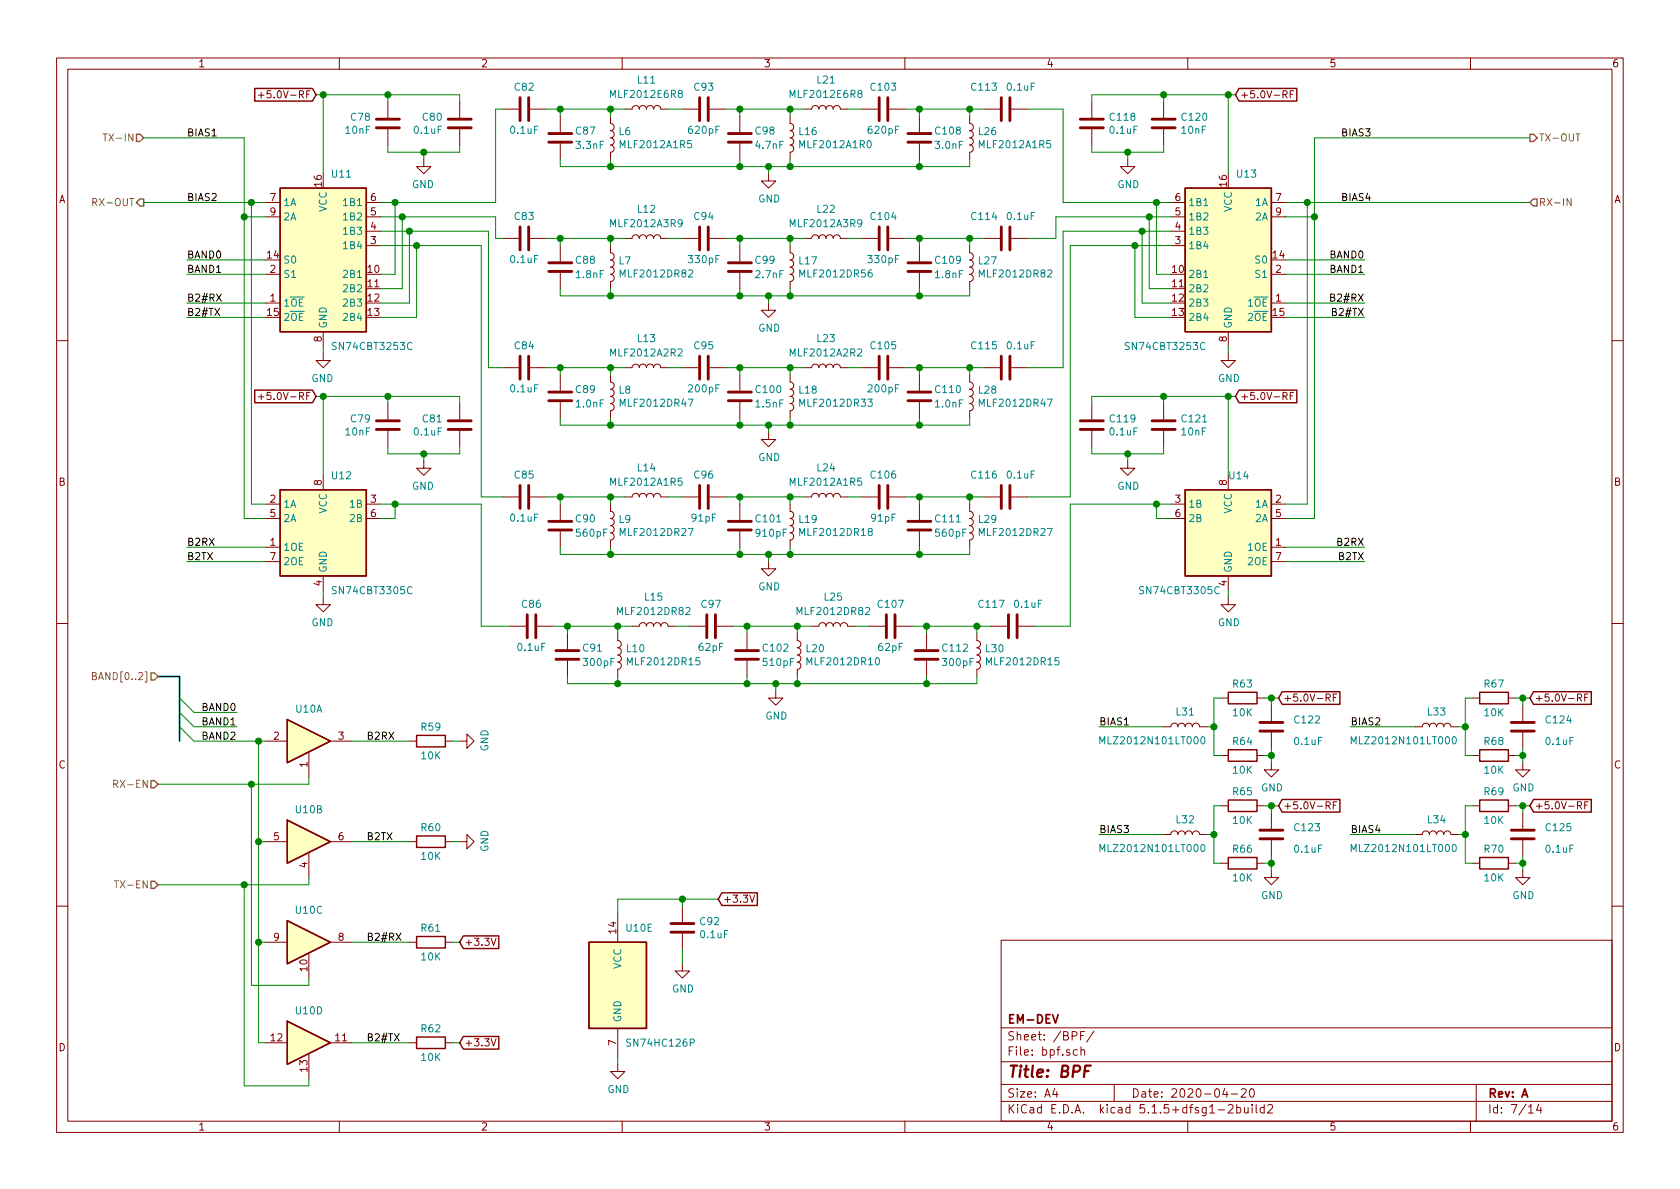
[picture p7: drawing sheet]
<svg xmlns="http://www.w3.org/2000/svg" width="297mm" height="210mm" viewBox="0 0 297 210" stroke-linecap="round" stroke-linejoin="round" font-family="sans-serif">
<g fill="none" stroke="#840000" stroke-width=".18">
<path d="M10 10.3h277v189.9h-277zM12 12.2h273v186.1h-273zM45.7 16.8h1M46.2 16.4v.9M60 10.3v1.9M68.6 18v2.8M81.3 18v2.8M88.9 19.3h2.8M93.7 19.3h2.8M110 10.3v1.9M110.5 19.3h1.3a.63 .63 0 0 1 .6-.6 .63 .63 0 0 1 .6 .6 .63 .63 0 0 1 .7-.6 .63 .63 0 0 1 .6 .6 .63 .63 0 0 1 .6-.6 .63 .63 0 0 1 .7 .6 .63 .63 0 0 1 .6-.6 .63 .63 0 0 1 .6 .6h1.3M120.6 19.3h2.8"/>
<path d="M125.5 19.3h2.8M142.2 19.3h1.3a.63 .63 0 0 1 .6-.6 .63 .63 0 0 1 .7 .6 .63 .63 0 0 1 .6-.6 .63 .63 0 0 1 .6 .6 .63 .63 0 0 1 .7-.6 .63 .63 0 0 1 .6 .6 .63 .63 0 0 1 .7-.6 .63 .63 0 0 1 .6 .6h1.3M152.4 19.3h2.8M157.2 19.3h2.8M160 10.3v1.9M174 19.3h2.8M178.8 19.3h2.8M193 18v2.8M205.7 18v2.8M210 10.3v1.9M226.8 16.7h.7l.1-.2-.1-.3-.2-.2h-.5v1.3M227.2 16.7l.4 .6"/>
<path d="M228.1 16.7h.4M228.7 16h-.6v1.3M260 10.3v1.9M47 38.3h2.5M47 35.8h2.5M64.8 38.3h2.5M64.8 35.8h2.5M68.6 22.9v2.7M74.9 28.2v1.3h-1.2l1.2 1.2 1.3-1.2h-1.3M81.3 22.9v2.7M99.1 20.6v2.8M99.1 25.4v2.8"/>
<path d="M107.9 20.6v1.2a.63 .63 0 0 1 .7 .7 .63 .63 0 0 1-.7 .6 .63 .63 0 0 1 .7 .6 .63 .63 0 0 1-.7 .7 .63 .63 0 0 1 .7 .6 .63 .63 0 0 1-.7 .6 .63 .63 0 0 1 .7 .7 .63 .63 0 0 1-.7 .6v1.3M130.8 20.6v2.8M130.8 25.4v2.8M135.9 30.7v1.3h1.3l-1.3 1.3-1.3-1.3h1.3M139.7 20.6v1.2a.63 .63 0 0 1 .6 .7 .63 .63 0 0 1-.6 .6 .63 .63 0 0 1 .6 .6 .63 .63 0 0 1-.6 .7 .63 .63 0 0 1 .6 .6 .63 .63 0 0 1-.6 .6 .63 .63 0 0 1 .6 .7 .63 .63 0 0 1-.6 .6v1.3M162.6 20.6v2.8M162.6 25.4v2.8M171.4 20.6v1.2a.63 .63 0 0 1 .7 .7 .63 .63 0 0 1-.7 .6 .63 .63 0 0 1 .7 .6 .63 .63 0 0 1-.7 .7 .63 .63 0 0 1 .7 .6 .63 .63 0 0 1-.7 .6 .63 .63 0 0 1 .7 .7 .63 .63 0 0 1-.7 .6v1.3M193 22.9v2.7M199.4 28.2v1.3h1.3l-1.3 1.2-1.3-1.2h1.3M205.7 22.9v2.7M207 38.3h2.5"/>
<path d="M207 35.8h2.5M224.8 38.3h2.5M224.8 35.8h2.5M47 53.6h2.5M47 48.5h2.5M57.1 58.7v2.5M64.8 58.7h.1M64.8 43.4h2.5M64.8 40.9h2.5M88.9 42.2h2.8M93.7 42.2h2.8M99.1 43.4v2.8"/>
<path d="M99.1 48.3v2.7M107.9 43.4v1.3a.63 .63 0 0 1 .7 .6 .63 .63 0 0 1-.7 .7 .63 .63 0 0 1 .7 .6 .63 .63 0 0 1-.7 .6 .63 .63 0 0 1 .7 .7 .63 .63 0 0 1-.7 .6 .63 .63 0 0 1 .7 .6 .63 .63 0 0 1-.7 .7v1.2M110.5 42.2h1.3a.63 .63 0 0 1 .6-.7 .63 .63 0 0 1 .6 .7 .63 .63 0 0 1 .7-.7 .63 .63 0 0 1 .6 .7 .63 .63 0 0 1 .6-.7 .63 .63 0 0 1 .7 .7 .63 .63 0 0 1 .6-.7 .63 .63 0 0 1 .6 .7h1.3M120.6 42.2h2.8M125.5 42.2h2.8M130.8 43.4v2.8M130.8 48.3v2.7M135.9 53.6v1.3h1.3l-1.3 1.2-1.3-1.2h1.3M139.7 43.4v1.3a.63 .63 0 0 1 .6 .6 .63 .63 0 0 1-.6 .7 .63 .63 0 0 1 .6 .6 .63 .63 0 0 1-.6 .6 .63 .63 0 0 1 .6 .7 .63 .63 0 0 1-.6 .6 .63 .63 0 0 1 .6 .6 .63 .63 0 0 1-.6 .7v1.2M142.2 42.2h1.3a.63 .63 0 0 1 .6-.7 .63 .63 0 0 1 .7 .7 .63 .63 0 0 1 .6-.7 .63 .63 0 0 1 .6 .7 .63 .63 0 0 1 .7-.7 .63 .63 0 0 1 .6 .7 .63 .63 0 0 1 .7-.7 .63 .63 0 0 1 .6 .7h1.3M152.4 42.2h2.8M157.2 42.2h2.8"/>
<path d="M162.6 43.4v2.8M162.6 48.3v2.7M171.4 43.4v1.3a.63 .63 0 0 1 .7 .6 .63 .63 0 0 1-.7 .7 .63 .63 0 0 1 .7 .6 .63 .63 0 0 1-.7 .6 .63 .63 0 0 1 .7 .7 .63 .63 0 0 1-.7 .6 .63 .63 0 0 1 .7 .6 .63 .63 0 0 1-.7 .7v1.2M174 42.2h2.8M178.8 42.2h2.8M207 43.4h2.5M207 40.9h2.5M209.5 58.7h.1M217.2 58.7v2.5M224.8 53.6h2.5M224.8 48.5h2.5M10 60.2h2"/>
<path d="M45.7 70.2h1M46.2 69.7v1M57.1 62.5v1.2h-1.2l1.2 1.3 1.3-1.3h-1.3M68.6 71.4v2.8M68.6 76.2v2.8M81.3 71.4v2.8M81.3 76.2v2.8M88.9 65h2.8M93.7 65h2.8M99.1 66.3v2.8M99.1 71.1v2.8M107.9 66.3v1.3a.63 .63 0 0 1 .7 .6 .63 .63 0 0 1-.7 .6 .63 .63 0 0 1 .7 .7 .63 .63 0 0 1-.7 .6 .63 .63 0 0 1 .7 .6 .63 .63 0 0 1-.7 .7 .63 .63 0 0 1 .7 .6 .63 .63 0 0 1-.7 .6v1.3"/>
<path d="M110.5 65h1.3a.63 .63 0 0 1 .6-.6 .63 .63 0 0 1 .6 .6 .63 .63 0 0 1 .7-.6 .63 .63 0 0 1 .6 .6 .63 .63 0 0 1 .6-.6 .63 .63 0 0 1 .7 .6 .63 .63 0 0 1 .6-.6 .63 .63 0 0 1 .6 .6h1.3M120.6 65h2.8M125.5 65h2.8M130.8 66.3v2.8M130.8 71.1v2.8M135.9 76.4v1.3h1.3l-1.3 1.3-1.3-1.3h1.3M139.7 66.3v1.3a.63 .63 0 0 1 .6 .6 .63 .63 0 0 1-.6 .6 .63 .63 0 0 1 .6 .7 .63 .63 0 0 1-.6 .6 .63 .63 0 0 1 .6 .6 .63 .63 0 0 1-.6 .7 .63 .63 0 0 1 .6 .6 .63 .63 0 0 1-.6 .6v1.3M142.2 65h1.3a.63 .63 0 0 1 .6-.6 .63 .63 0 0 1 .7 .6 .63 .63 0 0 1 .6-.6 .63 .63 0 0 1 .6 .6 .63 .63 0 0 1 .7-.6 .63 .63 0 0 1 .6 .6 .63 .63 0 0 1 .7-.6 .63 .63 0 0 1 .6 .6h1.3M152.4 65h2.8M157.2 65h2.8M162.6 66.3v2.8M162.6 71.1v2.8"/>
<path d="M171.4 66.3v1.3a.63 .63 0 0 1 .7 .6 .63 .63 0 0 1-.7 .6 .63 .63 0 0 1 .7 .7 .63 .63 0 0 1-.7 .6 .63 .63 0 0 1 .7 .6 .63 .63 0 0 1-.7 .7 .63 .63 0 0 1 .7 .6 .63 .63 0 0 1-.7 .6v1.3M174 65h2.8M178.8 65h2.8M193 71.4v2.8M193 76.2v2.8M205.7 71.4v2.8M205.7 76.2v2.8M217.2 62.5v1.2h1.2l-1.2 1.3-1.3-1.3h1.3M226.8 70h.7l.1-.2-.1-.3-.2-.1h-.5v1.3M227.2 70l.4 .7M228.1 70h.4M228.7 69.4h-.6v1.3"/>
<path d="M285 60.2h2M47 96.8h2.5M47 89.1h2.5M47 91.7h2.5M47 99.3h2.5M57.1 84.1v2.5M64.8 89.1h2.5M64.8 91.7h2.5M74.9 81.5v1.3h-1.2l1.2 1.3 1.3-1.3h-1.3M88.9 87.9h2.8M93.7 87.9h2.8M99.1 89.1v2.8"/>
<path d="M99.1 94v2.8M107.9 89.1v1.3a.63 .63 0 0 1 .7 .7 .63 .63 0 0 1-.7 .6 .63 .63 0 0 1 .7 .6 .63 .63 0 0 1-.7 .7 .63 .63 0 0 1 .7 .6 .63 .63 0 0 1-.7 .6 .63 .63 0 0 1 .7 .7 .63 .63 0 0 1-.7 .6v1.3M110.5 87.9h1.3a.63 .63 0 0 1 .6-.7 .63 .63 0 0 1 .6 .7 .63 .63 0 0 1 .7-.7 .63 .63 0 0 1 .6 .7 .63 .63 0 0 1 .6-.7 .63 .63 0 0 1 .7 .7 .63 .63 0 0 1 .6-.7 .63 .63 0 0 1 .6 .7h1.3M120.6 87.9h2.8M125.5 87.9h2.8M130.8 89.1v2.8M130.8 94v2.8M135.9 99.3v1.3h1.3l-1.3 1.2-1.3-1.2h1.3M139.7 89.1v1.3a.63 .63 0 0 1 .6 .7 .63 .63 0 0 1-.6 .6 .63 .63 0 0 1 .6 .6 .63 .63 0 0 1-.6 .7 .63 .63 0 0 1 .6 .6 .63 .63 0 0 1-.6 .6 .63 .63 0 0 1 .6 .7 .63 .63 0 0 1-.6 .6v1.3M142.2 87.9h1.3a.63 .63 0 0 1 .6-.7 .63 .63 0 0 1 .7 .7 .63 .63 0 0 1 .6-.7 .63 .63 0 0 1 .6 .7 .63 .63 0 0 1 .7-.7 .63 .63 0 0 1 .6 .7 .63 .63 0 0 1 .7-.7 .63 .63 0 0 1 .6 .7h1.3M152.4 87.9h2.8M157.2 87.9h2.8"/>
<path d="M162.6 89.1v2.8M162.6 94v2.8M171.4 89.1v1.3a.63 .63 0 0 1 .7 .7 .63 .63 0 0 1-.7 .6 .63 .63 0 0 1 .7 .6 .63 .63 0 0 1-.7 .7 .63 .63 0 0 1 .7 .6 .63 .63 0 0 1-.7 .6 .63 .63 0 0 1 .7 .7 .63 .63 0 0 1-.7 .6v1.3M174 87.9h2.8M178.8 87.9h2.8M199.4 81.5v1.3h1.3l-1.3 1.3-1.3-1.3h1.3M207 89.1h2.5M207 91.7h2.5M217.2 84.1v2.5M224.8 96.8h2.5M224.8 89.1h2.5M224.8 91.7h2.5"/>
<path d="M224.8 99.3h2.5M10 110.3h2M57.1 105.7v1.2h-1.2l1.2 1.3 1.3-1.3h-1.3M57.1 101.8v2.6M64.8 112h.1M90.2 110.7h2.8M95 110.7h2.8M100.3 112v2.8M100.3 116.8v2.8M109.2 112v1.3a.63 .63 0 0 1 .7 .6 .63 .63 0 0 1-.7 .6 .63 .63 0 0 1 .7 .7 .63 .63 0 0 1-.7 .6 .63 .63 0 0 1 .7 .7 .63 .63 0 0 1-.7 .6 .63 .63 0 0 1 .7 .6 .63 .63 0 0 1-.7 .7v1.2M111.8 110.7h1.2a.63 .63 0 0 1 .7-.6 .63 .63 0 0 1 .6 .6 .63 .63 0 0 1 .6-.6 .63 .63 0 0 1 .7 .6 .63 .63 0 0 1 .6-.6 .63 .63 0 0 1 .6 .6 .63 .63 0 0 1 .7-.6 .63 .63 0 0 1 .6 .6h1.3M121.9 110.7h2.8"/>
<path d="M126.7 110.7h2.8M132.1 112v2.8M132.1 116.8v2.8M141 112v1.3a.63 .63 0 0 1 .6 .6 .63 .63 0 0 1-.6 .6 .63 .63 0 0 1 .6 .7 .63 .63 0 0 1-.6 .6 .63 .63 0 0 1 .6 .7 .63 .63 0 0 1-.6 .6 .63 .63 0 0 1 .6 .6 .63 .63 0 0 1-.6 .7v1.2M143.5 110.7h1.3a.63 .63 0 0 1 .6-.6 .63 .63 0 0 1 .6 .6 .63 .63 0 0 1 .7-.6 .63 .63 0 0 1 .6 .6 .63 .63 0 0 1 .7-.6 .63 .63 0 0 1 .6 .6 .63 .63 0 0 1 .6-.6 .63 .63 0 0 1 .7 .6h1.2M153.7 110.7h2.8M158.5 110.7h2.8M163.8 112v2.8M163.8 116.8v2.8M172.7 112v1.3a.63 .63 0 0 1 .7 .6 .63 .63 0 0 1-.7 .6 .63 .63 0 0 1 .7 .7 .63 .63 0 0 1-.7 .6 .63 .63 0 0 1 .7 .7 .63 .63 0 0 1-.7 .6 .63 .63 0 0 1 .7 .6 .63 .63 0 0 1-.7 .7v1.2M175.3 110.7h2.8M180.1 110.7h2.8"/>
<path d="M209.5 112h.1M217.2 105.7v1.2h1.2l-1.2 1.3-1.3-1.3h1.3M217.2 101.8v2.6M285 110.3h2M47 131.1h3.8M54.6 133v4.4M58.4 131.1h3.8M72.4 131.1h1.3M78.7 131.1h1.3M81.3 131.1h1.2v-1.3l1.3 1.3-1.3 1.2v-1.2M137.2 122.2v1.2h1.2l-1.2 1.3-1.3-1.3h1.3M205.7 128.5h1.3a.63 .63 0 0 1 .6-.6 .63 .63 0 0 1 .7 .6 .63 .63 0 0 1 .6-.6 .63 .63 0 0 1 .6 .6 .63 .63 0 0 1 .7-.6 .63 .63 0 0 1 .6 .6 .63 .63 0 0 1 .7-.6 .63 .63 0 0 1 .6 .6h1.3"/>
<path d="M215.9 123.4h1.3M215.9 133.6h1.3M222.2 123.4h1.3M222.2 133.6h1.3M224.8 134.9v1.2h1.3l-1.3 1.3-1.3-1.3h1.3M224.8 124.7v2.8M224.8 129.5v2.8M234.5 123.4l.6-.1 .1-.1-.1-.3-.2-.2h-.4v1.3M234.8 123.4l.4 .6M235.7 123.3h.5M236.3 122.7h-.6v1.3M250.2 128.5h1.3a.63 .63 0 0 1 .6-.6 .63 .63 0 0 1 .6 .6 .63 .63 0 0 1 .7-.6 .63 .63 0 0 1 .6 .6 .63 .63 0 0 1 .6-.6 .63 .63 0 0 1 .7 .6 .63 .63 0 0 1 .6-.6 .63 .63 0 0 1 .6 .6h1.3"/>
<path d="M260.3 123.4h1.3M260.3 133.6h1.3M266.7 123.4h1.3M266.7 133.6h1.3M269.2 134.9v1.2h1.3l-1.3 1.3-1.2-1.3h1.2M269.2 124.7v2.8M269.2 129.5v2.8M278.9 123.4l.6-.1 .2-.1-.1-.3-.2-.2h-.5v1.3M279.2 123.4l.5 .6M280.2 123.3h.4M280.8 122.7h-.6v1.3M47 148.8h3.8"/>
<path d="M54.6 150.7v4.5M58.4 148.8h3.8M72.4 148.8h1.3M78.7 148.8h1.3M81.3 148.8h1.2v-1.2l1.3 1.2-1.3 1.3v-1.3M132.6 158.3l.4 1.3 .4-1.3M205.7 147.6h1.3a.63 .63 0 0 1 .6-.7 .63 .63 0 0 1 .7 .7 .63 .63 0 0 1 .6-.7 .63 .63 0 0 1 .6 .7 .63 .63 0 0 1 .7-.7 .63 .63 0 0 1 .6 .7 .63 .63 0 0 1 .7-.7 .63 .63 0 0 1 .6 .7h1.3M215.9 142.5h1.3M215.9 152.6h1.3M222.2 142.5h1.3M222.2 152.6h1.3M224.8 153.9v1.3h1.3l-1.3 1.3-1.3-1.3h1.3"/>
<path d="M224.8 143.8v2.8M224.8 148.6v2.8M234.5 142.4h.6l.1-.2-.1-.3-.2-.1h-.4v1.2M234.8 142.4l.4 .6M235.7 142.4h.5M236.3 141.8h-.6v1.2M250.2 147.6h1.3a.63 .63 0 0 1 .6-.7 .63 .63 0 0 1 .6 .7 .63 .63 0 0 1 .7-.7 .63 .63 0 0 1 .6 .7 .63 .63 0 0 1 .6-.7 .63 .63 0 0 1 .7 .7 .63 .63 0 0 1 .6-.7 .63 .63 0 0 1 .6 .7h1.3M260.3 142.5h1.3M260.3 152.6h1.3M266.7 142.5h1.3M266.7 152.6h1.3M269.2 153.9v1.3h1.3l-1.3 1.3-1.2-1.3h1.2"/>
<path d="M269.2 143.8v2.8M269.2 148.6v2.8M278.9 142.4h.6l.2-.2-.1-.3-.2-.1h-.5v1.2M279.2 142.4l.5 .6M280.2 142.4h.4M280.8 141.8h-.6v1.2M10 160.2h2M47 166.6h3.8M54.6 168.5v4.5M58.4 166.6h3.8M72.4 166.6h1.3M78.7 166.6h1.3"/>
<path d="M86.8 165.9l.5 1.3 .4-1.3M109.2 161.5v5.1M120.6 170.4v1.3h1.3l-1.3 1.3-1.2-1.3h1.2M120.6 160.3v2.8M120.6 165.1v2.8M177 166.3h108v32h-108zM285 160.2h2M47 184.4h3.8M54.6 186.3v4.4M58.4 184.4h3.8M60 198.3v1.9M72.4 184.4h1.3"/>
<path d="M78.7 184.4h1.3M86.8 183.7l.5 1.3 .4-1.3M109.2 188.2v1.3h1.3l-1.3 1.2-1.3-1.2h1.3M109.2 181.9v5M110 198.3v1.9M160 198.3v1.9M177 194.8h108M177 191.8h108M177 187.8h108M177 181.8h108M186.5 192.5l-.4 1h1M186.8 193v1"/>
<path d="M190.5 185.7l-.4-.1-.3 .3v.6l.3 .1 .4-.1M191.1 183.1h.5M191.1 185.7l.2-.1 .4 .1 .1 .9M191.1 185.1v1.5M191.8 182.4h-.7v1.5M193.4 182.3l-1.3 2M197 191.8v3M210 198.3v1.9M215.4 196.3h1.1M216.6 192.5l-.4 1h.9M216.9 193v1M217.2 195.5l.2-.2h.4l.2 .5-.9 1h.9"/>
<path d="M217.7 193.5h1.1M218.7 195.9l.4-.1 .3 .3-.1 .6h-.6M218.7 195.3v1.5M219.5 192.7l.2-.2h.3l.3 .2v.3v.2l-.9 .8h.9M220 195.8l.1 .9 .3 .1 .3-.1M220.7 195.8v1M221.1 192.6l.2-.1a.8 .8 0 0 1 .5 .8 .8 .8 0 0 1-.5 .7 1 1 0 0 1-.2-1.4zM221.4 195.3v.2M221.4 195.8v1M222.1 195.3v1.3l.2 .2M223.5 195.9l-.4-.1-.3 .3 .1 .6 .2 .1 .4-.1M223.5 195.3v1.5"/>
<path d="M224.2 195.5l.2-.2h.3l.3 .5-.9 1h.9M260 198.3v1.9M261 191.8v6.5M270.3 195.8l.4-.5v1.5M270.3 196.8h.8M272.1 195.2l-.4 1.1h.9M272.4 195.8v1"/>
</g>
<path d="M191.8 189.4h.7M192.9 188.4h-1l-.3 2" fill="none" stroke="#840000" stroke-width=".41"/>
<path d="M186.1 179.4l.5 1.5 .5-1.5" fill="none" stroke="#840000" stroke-width=".3"/>
<g fill="none" stroke="#840000" stroke-width=".51">
<path d="M91.9 17.3v4M93.5 17.3v4M123.7 17.3v4M125.2 17.3v4M155.4 17.3v4M157 17.3v4M177 17.3v4M178.6 17.3v4M66.5 22.6h4.1M66.5 21.1h4.1M79.2 22.6h4.1M79.2 21.1h4.1"/>
<path d="M97 25.1h4.1M97 23.6h4.1M128.8 25.1h4M128.8 23.6h4M160.5 25.1h4.1M160.5 23.6h4.1M191 22.6h4.1M191 21.1h4.1M203.7 22.6h4.1M203.7 21.1h4.1M91.9 40.1v4.1M93.5 40.1v4.1"/>
<path d="M97 48h4.1M97 46.5h4.1M123.7 40.1v4.1M125.2 40.1v4.1M128.8 48h4M128.8 46.5h4M155.4 40.1v4.1M157 40.1v4.1M160.5 48h4.1M160.5 46.5h4.1M177 40.1v4.1M178.6 40.1v4.1"/>
<path d="M66.5 75.9h4.1M66.5 74.4h4.1M79.2 75.9h4.1M79.2 74.4h4.1M91.9 63v4.1M93.5 63v4.1M97 70.9h4.1M97 69.3h4.1M123.7 63v4.1M125.2 63v4.1M128.8 70.9h4M128.8 69.3h4"/>
<path d="M155.4 63v4.1M157 63v4.1M160.5 70.9h4.1M160.5 69.3h4.1M177 63v4.1M178.6 63v4.1M191 75.9h4.1M191 74.4h4.1M203.7 75.9h4.1M203.7 74.4h4.1M91.9 85.8v4.1M93.5 85.8v4.1"/>
<path d="M97 93.7h4.1M97 92.2h4.1M123.7 85.8v4.1M125.2 85.8v4.1M128.8 93.7h4M128.8 92.2h4M155.4 85.8v4.1M157 85.8v4.1M160.5 93.7h4.1M160.5 92.2h4.1M177 85.8v4.1M178.6 85.8v4.1"/>
<path d="M93.2 108.7v4.1M94.7 108.7v4.1M98.3 116.6h4.1M98.3 115.1h4.1M125 108.7v4.1M126.5 108.7v4.1M130 116.6h4.1M130 115.1h4.1M156.7 108.7v4.1M158.2 108.7v4.1M161.8 116.6h4.1M161.8 115.1h4.1"/>
<path d="M178.3 108.7v4.1M179.8 108.7v4.1M222.8 129.3h4M222.8 127.8h4M267.2 129.3h4.1M267.2 127.8h4.1M222.8 148.3h4M222.8 146.8h4M267.2 148.3h4.1M267.2 146.8h4.1M118.6 164.8h4.1M118.6 163.3h4.1"/>
</g>
<g fill="#ffffc2" stroke="#ffffc2" stroke-width=".18">
<path d="M49.5 33.3h15.3v25.4h-15.3z"/>
<path d="M49.5 86.6h15.3v15.2h-15.3z"/>
<path d="M209.5 86.6h15.3v15.2h-15.3z"/>
<path d="M50.8 127.2l7.6 3.9-7.6 3.8z"/>
<path d="M50.8 145l7.6 3.8-7.6 3.8z"/>
<path d="M50.8 162.8l7.6 3.8-7.6 3.8z"/>
<path d="M50.8 180.6l7.6 3.8-7.6 3.8z"/>
<path d="M104.1 166.6h10.2v15.3h-10.2z"/>
<path d="M209.5 33.3h15.3v25.4h-15.3z"/>
</g>
<g fill="none" stroke="#840000" stroke-width=".25">
<path d="M45 15.6h10.2l.7 1.2-.7 1.1h-10.2zM219.1 15.6h10.2v2.3h-10.2l-.7-1.1zM49.5 33.3h15.3v25.4h-15.3zM209.5 33.3h15.3v25.4h-15.3zM45 69h10.2l.7 1.1-.7 1.1h-10.2zM219.1 69h10.2v2.2h-10.2l-.7-1.1zM49.5 86.6h15.3v15.2h-15.3zM209.5 86.6h15.3v15.2h-15.3zM50.8 127.2l7.6 3.9-7.6 3.8zM73.7 130h5v2.1h-5zM217.2 122.4h5v2.1h-5zM217.2 132.6h5v2h-5z"/>
<path d="M226.7 122.3h10.2v2.3h-10.2l-.6-1.2zM261.6 122.4h5.1v2.1h-5.1zM261.6 132.6h5.1v2h-5.1zM271.1 122.3h10.3v2.3h-10.3l-.6-1.2zM50.8 145l7.6 3.8-7.6 3.8zM73.7 147.8h5v2.1h-5zM127.6 157.9h6.3v2.2h-6.3l-.6-1.1zM217.2 141.5h5v2h-5zM217.2 151.6h5v2.1h-5zM226.7 141.4h10.2v2.2h-10.2l-.6-1.1zM261.6 141.5h5.1v2h-5.1zM261.6 151.6h5.1v2.1h-5.1z"/>
<path d="M271.1 141.4h10.3v2.2h-10.3l-.6-1.1zM50.8 162.8l7.6 3.8-7.6 3.8zM73.7 165.6h5v2h-5zM81.9 165.5h6.3v2.2h-6.3l-.6-1.1zM104.1 166.6h10.2v15.3h-10.2zM50.8 180.6l7.6 3.8-7.6 3.8zM73.7 183.4h5v2h-5zM81.9 183.3h6.3v2.2h-6.3l-.6-1.1z"/>
</g>
<path d="M212.9 36.4h.7M212.9 49.1h.7M194.5 131.5v-1.2l.4 .9 .4-.9v1.2M212.4 130.4l.2-.1a.69 .69 0 0 1 .4 .6 .69 .69 0 0 1-.4 .6l-.2-.1-.1-.3zM238.9 131.5v-1.2l.4 .9 .5-.9v1.2M256.9 130.4l.1-.1a.67 .67 0 0 1 .5 .6 .67 .67 0 0 1-.5 .6l-.1-.1-.1-.3zM194.5 150.6v-1.3l.4 .9 .4-.9v1.3M212.4 149.4l.2-.1a.69 .69 0 0 1 .4 .7 .69 .69 0 0 1-.4 .6l-.2-.1-.1-.4zM238.9 150.6v-1.3l.4 .9 .5-.9v1.3M256.9 149.4l.1-.1a.67 .67 0 0 1 .5 .7 .67 .67 0 0 1-.5 .6l-.1-.1-.1-.4z" fill="none" stroke="#008484" stroke-width=".18"/>
<path d="M27.9 119.6h3.8v11.5" fill="none" stroke="#000084" stroke-width=".3"/>
<g fill="none" stroke="#008400" stroke-width=".18">
<path d="M55.9 16.8h25.4v1.2M57.1 16.8v13.9M68.6 16.8v1.2M88.9 19.3h-1.3v16.5h-20.3M96.5 19.3h14M99.1 19.3v1.3M107.9 19.3v1.3M118.1 19.3h2.5M128.3 19.3h13.9M130.8 19.3v1.3M139.7 19.3v1.3M149.9 19.3h2.5"/>
<path d="M160 19.3h14M162.6 19.3v1.3M171.4 19.3v1.3M181.6 19.3h6.4v16.5h19M205.7 16.8v1.2M217.2 16.8v13.9M218.4 16.8h-25.4v1.2M25.4 35.8h21.6M25.4 24.4h17.8v67.3h3.8M43.2 38.3h3.8M44.4 35.8v53.3h2.6M67.3 38.3h20.3v3.9h1.3"/>
<path d="M68.6 25.6v1.3h12.7v-1.3M69.8 35.8v12.7h-2.5M71.1 38.3v12.7h-3.8M74.9 26.9v1.3M99.1 28.2v1.3h72.3v-1.3M107.9 28.2v1.3M130.8 28.2v1.3M135.9 29.5v1.2M139.7 28.2v1.3M162.6 28.2v1.3M193 25.6v1.3h12.7v-1.3M199.4 26.9v1.3"/>
<path d="M203.2 38.3v12.7h3.8M204.5 35.8v12.7h2.5M207 38.3h-20.3v3.9h-5.1M227.3 35.8h43.2M227.3 38.3h5.1M231.1 35.8v53.3h-3.8M270.5 24.4h-38.1v67.3h-5.1M33 48.5h14M33 46h14M33 56.1h14M33 53.6h14M67.3 40.9h19.1v24.1h2.5"/>
<path d="M67.3 43.4h17.8v44.5h3.8M72.4 40.9v12.7h-5.1M73.7 43.4v12.7h-6.4M96.5 42.2h14M99.1 51v1.3h72.3v-1.3M99.1 42.2v1.2M107.9 42.2v1.2M107.9 51v1.3M118.1 42.2h2.5M128.3 42.2h13.9M130.8 42.2v1.2M130.8 51v1.3"/>
<path d="M135.9 52.3v1.3M139.7 42.2v1.2M139.7 51v1.3M149.9 42.2h2.5M160 42.2h14M162.6 42.2v1.2M162.6 51v1.3M171.4 42.2v1.2M200.7 43.4v12.7h6.3M201.9 40.9v12.7h5.1M207 40.9h-19v24.1h-6.4M207 43.4h-17.8v44.5h-7.6"/>
<path d="M227.3 48.5h14M227.3 46h14M227.3 56.1h14M227.3 53.6h14M55.9 70.1h25.4v1.3M57.1 61.2v1.3M57.1 70.1v14M68.6 70.1v1.3M68.6 79v1.3h12.7v-1.3M96.5 65h14M99.1 73.9v1.3h72.3v-1.3M99.1 65v1.3"/>
<path d="M107.9 65v1.3M107.9 73.9v1.3M118.1 65h2.5M128.3 65h13.9M130.8 65v1.3M130.8 73.9v1.3M135.9 75.2v1.2M139.7 65v1.3M139.7 73.9v1.3M149.9 65h2.5M160 65h14M162.6 65v1.3"/>
<path d="M162.6 73.9v1.3M171.4 65v1.3M193 79v1.3h12.7v-1.3M205.7 70.1v1.3M217.2 61.2v1.3M217.2 70.1v14M218.4 70.1h-25.4v1.3M33 99.3h14M33 96.8h14M67.3 89.1h17.8v21.6h5.1M69.8 89.1v2.6h-2.5M74.9 80.3v1.2"/>
<path d="M96.5 87.9h14M99.1 96.8v1.2h72.3v-1.2M99.1 87.9v1.2M107.9 87.9v1.2M107.9 96.8v1.2M118.1 87.9h2.5M128.3 87.9h13.9M130.8 87.9v1.2M130.8 96.8v1.2M135.9 98v1.3M139.7 87.9v1.2M139.7 96.8v1.2"/>
<path d="M149.9 87.9h2.5M160 87.9h14M162.6 87.9v1.2M162.6 96.8v1.2M171.4 87.9v1.2M199.4 80.3v1.2M204.5 89.1v2.6h2.5M207 89.1h-17.8v21.6h-6.3M227.3 99.3h14M227.3 96.8h14M57.1 104.4v1.3M97.8 110.7h14"/>
<path d="M100.3 119.6v1.3h72.4v-1.3M100.3 110.7v1.3M109.2 110.7v1.3M109.2 119.6v1.3M119.4 110.7h2.5M129.5 110.7h14M132.1 110.7v1.3M132.1 119.6v1.3M141 110.7v1.3M141 119.6v1.3M151.1 110.7h2.6M161.3 110.7h14"/>
<path d="M163.8 110.7v1.3M163.8 119.6v1.3M172.7 110.7v1.3M217.2 104.4v1.3M31.7 128.5l2.6 2.6h12.7M31.7 126l2.6 2.5h7.6M31.7 123.4l2.6 2.6h7.6M44.4 138.7v35.5h10.2v-1.2M45.7 131.1v53.3h1.3M54.6 137.4v1.3h-26.7M62.2 131.1h10.2M80 131.1h1.3"/>
<path d="M137.2 120.9v1.3M194.3 128.5h11.4M213.4 128.5h1.2M215.9 123.4h-1.3v10.2h1.3M223.5 123.4h2.6M223.5 133.6h1.3M224.8 123.4v1.3M224.8 132.3v2.6M238.8 128.5h11.4M257.8 128.5h1.3M260.3 123.4h-1.2v10.2h1.2M268 123.4h2.5"/>
<path d="M268 133.6h1.2M269.2 123.4v1.3M269.2 132.3v2.6M43.2 156.5v35.5h11.4v-1.3M45.7 148.8h1.3M54.6 155.2v1.3h-26.7M62.2 148.8h10.2M80 148.8h1.3M120.6 159v1.3M127 159h-17.8v2.5M194.3 147.6h11.4M213.4 147.6h1.2"/>
<path d="M215.9 142.5h-1.3v10.1h1.3M223.5 142.5h2.6M223.5 152.6h1.3M224.8 142.5v1.3M224.8 151.4v2.5M238.8 147.6h11.4M257.8 147.6h1.3M260.3 142.5h-1.2v10.1h1.2M268 142.5h2.5M268 152.6h1.2M269.2 142.5v1.3M269.2 151.4v2.5"/>
<path d="M45.7 166.6h1.3M62.2 166.6h10.2M80 166.6h1.3M120.6 167.9v2.5M62.2 184.4h10.2M80 184.4h1.3M109.2 186.9v1.3"/>
</g>
<path d="M16.4 35.8l.6-.1 .1-.2v-.3l-.2-.1h-.5v1.3M18.2 23.7h.7M18.6 23.7v1.2M277.8 35.1v1.3l-.7-1.3v1.3M278.6 23.7h.7M16.4 119.5h.5l.1-.2-.1-.3-.5-.1v1.3h.4l.2-.1 .1-.3-.3-.3M20.1 138.6h.6l.1-.2v-.3l-.2-.1h-.5v1.2M20.4 138.6l.4 .6M20.2 155.7h.8" fill="none" stroke="#848400" stroke-width=".18"/>
<path d="M24.1 23.7h.7l.6 .7-.6 .6h-.7zM24.8 35.2h.6v1.2h-.6l-.7-.6zM270.5 23.7h.6l.7 .7-.7 .6h-.6zM271.1 35.2h.7v1.2h-.7l-.6-.6zM26.7 119h.6l.6 .6-.6 .7h-.6zM26.7 138h.6l.6 .7-.6 .6h-.6zM26.7 155.8h.6l.6 .7-.6 .6h-.6z" fill="none" stroke="#848400" stroke-width=".25"/>
<g fill="#008400" stroke="#008400" stroke-width=".25">
<circle cx="43.2" cy="156.5" r=".51"/>
<circle cx="45.7" cy="166.6" r=".51"/>
<circle cx="43.2" cy="38.3" r=".51"/>
<circle cx="259.1" cy="128.5" r=".51"/>
<circle cx="45.7" cy="148.8" r=".51"/>
<circle cx="269.2" cy="123.4" r=".51"/>
<circle cx="269.2" cy="133.6" r=".51"/>
<circle cx="108" cy="19.3" r=".51"/>
<circle cx="108" cy="98" r=".51"/>
<circle cx="73.7" cy="43.4" r=".51"/>
<circle cx="57.2" cy="16.8" r=".51"/>
<circle cx="57.2" cy="70.1" r=".51"/>
<circle cx="259.1" cy="147.6" r=".51"/>
<circle cx="44.5" cy="138.7" r=".51"/>
<circle cx="269.2" cy="142.5" r=".51"/>
<circle cx="162.6" cy="98" r=".51"/>
<circle cx="269.2" cy="152.6" r=".51"/>
<circle cx="72.4" cy="40.9" r=".51"/>
<circle cx="171.5" cy="87.9" r=".51"/>
<circle cx="130.8" cy="19.3" r=".51"/>
<circle cx="204.5" cy="35.8" r=".51"/>
<circle cx="203.2" cy="38.3" r=".51"/>
<circle cx="201.9" cy="40.9" r=".51"/>
<circle cx="200.7" cy="43.4" r=".51"/>
<circle cx="204.5" cy="89.1" r=".51"/>
<circle cx="162.6" cy="87.9" r=".51"/>
<circle cx="205.7" cy="70.1" r=".51"/>
<circle cx="217.2" cy="16.8" r=".51"/>
<circle cx="45.7" cy="131.1" r=".51"/>
<circle cx="232.4" cy="38.3" r=".51"/>
<circle cx="69.9" cy="35.8" r=".51"/>
<circle cx="217.2" cy="70.1" r=".51"/>
<circle cx="99.1" cy="19.3" r=".51"/>
<circle cx="139.7" cy="19.3" r=".51"/>
<circle cx="139.7" cy="98" r=".51"/>
<circle cx="108" cy="87.9" r=".51"/>
<circle cx="120.7" cy="159" r=".51"/>
<circle cx="109.2" cy="120.9" r=".51"/>
<circle cx="68.6" cy="70.1" r=".51"/>
<circle cx="100.3" cy="110.7" r=".51"/>
<circle cx="162.6" cy="42.2" r=".51"/>
<circle cx="163.8" cy="110.7" r=".51"/>
<circle cx="139.7" cy="52.3" r=".51"/>
<circle cx="162.6" cy="52.3" r=".51"/>
<circle cx="171.5" cy="42.2" r=".51"/>
<circle cx="135.9" cy="52.3" r=".51"/>
<circle cx="74.9" cy="26.9" r=".51"/>
<circle cx="130.8" cy="29.5" r=".51"/>
<circle cx="99.1" cy="65" r=".51"/>
<circle cx="130.8" cy="65" r=".51"/>
<circle cx="109.2" cy="110.7" r=".51"/>
<circle cx="139.7" cy="65" r=".51"/>
<circle cx="108" cy="29.5" r=".51"/>
<circle cx="141" cy="120.9" r=".51"/>
<circle cx="130.8" cy="75.2" r=".51"/>
<circle cx="108" cy="75.2" r=".51"/>
<circle cx="132.1" cy="120.9" r=".51"/>
<circle cx="108" cy="65" r=".51"/>
<circle cx="68.6" cy="16.8" r=".51"/>
<circle cx="162.6" cy="65" r=".51"/>
<circle cx="139.7" cy="75.2" r=".51"/>
<circle cx="162.6" cy="75.2" r=".51"/>
<circle cx="141" cy="110.7" r=".51"/>
<circle cx="171.5" cy="65" r=".51"/>
<circle cx="135.9" cy="75.2" r=".51"/>
<circle cx="132.1" cy="110.7" r=".51"/>
<circle cx="130.8" cy="87.9" r=".51"/>
<circle cx="199.4" cy="80.3" r=".51"/>
<circle cx="139.7" cy="29.5" r=".51"/>
<circle cx="99.1" cy="87.9" r=".51"/>
<circle cx="71.1" cy="38.3" r=".51"/>
<circle cx="214.6" cy="128.5" r=".51"/>
<circle cx="224.8" cy="123.4" r=".51"/>
<circle cx="224.8" cy="133.6" r=".51"/>
<circle cx="135.9" cy="98" r=".51"/>
<circle cx="214.6" cy="147.6" r=".51"/>
<circle cx="224.8" cy="142.5" r=".51"/>
<circle cx="224.8" cy="152.6" r=".51"/>
<circle cx="44.5" cy="35.8" r=".51"/>
<circle cx="205.7" cy="16.8" r=".51"/>
<circle cx="199.4" cy="26.9" r=".51"/>
<circle cx="69.9" cy="89.1" r=".51"/>
<circle cx="139.7" cy="87.9" r=".51"/>
<circle cx="162.6" cy="19.3" r=".51"/>
<circle cx="130.8" cy="98" r=".51"/>
<circle cx="162.6" cy="29.5" r=".51"/>
<circle cx="171.5" cy="19.3" r=".51"/>
<circle cx="231.1" cy="35.8" r=".51"/>
<circle cx="135.9" cy="29.5" r=".51"/>
<circle cx="74.9" cy="80.3" r=".51"/>
<circle cx="99.1" cy="42.2" r=".51"/>
<circle cx="137.2" cy="120.9" r=".51"/>
<circle cx="130.8" cy="42.2" r=".51"/>
<circle cx="139.7" cy="42.2" r=".51"/>
<circle cx="172.7" cy="110.7" r=".51"/>
<circle cx="130.8" cy="52.3" r=".51"/>
<circle cx="108" cy="52.3" r=".51"/>
<circle cx="163.8" cy="120.9" r=".51"/>
<circle cx="108" cy="42.2" r=".51"/>
</g>
<text font-size="2.8" fill="#840000" x="178" y="190.5">Title: BPF</text>
<g font-size="2.1" fill="#840000">
<text x="178" y="184">Sheet: /BPF/</text>
<text x="178" y="181">EM-DEV</text>
<text x="178" y="186.7">File: bpf.sch</text>
<text x="178" y="196.9">KiCad E.D.A. kicad 5.1.5+dfsg1-2build2</text>
<text x="178" y="194.1">Size: A4</text>
<text x="200" y="194.1">Date: 2020-04-20</text>
<text x="263" y="194.1">Rev: A</text>
<text x="263" y="196.9">Id: 7/14</text>
</g>
<g font-size="1.8" fill="#840000">
<text x="35" y="11.9">1</text>
<text x="85" y="11.9">2</text>
<text x="135" y="11.9">3</text>
<text x="185" y="11.9">4</text>
<text x="235" y="11.9">5</text>
<text x="285" y="11.9">6</text>
<text x="47.5" y="17.4">+5.0V-RF</text>
<text x="219.2" y="17.4">+5.0V-RF</text>
<text x="10.4" y="35.9">A</text>
<text x="47.8" y="35.6">7</text>
<text x="56.9" y="33" transform="rotate(-90 56.9 33)">16</text>
<text x="65.6" y="35.6">6</text>
<text x="207.8" y="35.6">6</text>
<text x="216.9" y="33" transform="rotate(-90 216.9 33)">16</text>
<text x="225.6" y="35.6">7</text>
<text x="285.4" y="35.9">A</text>
<text x="47.8" y="38.1">9</text>
<text x="65.6" y="40.6">4</text>
<text x="65.6" y="38.1">5</text>
<text x="207.8" y="40.6">4</text>
<text x="207.8" y="38.1">5</text>
<text x="225.6" y="38.1">9</text>
<text x="47.3" y="45.7">14</text>
<text x="65.6" y="43.2">3</text>
<text x="207.8" y="43.2">3</text>
<text x="225.1" y="45.7">14</text>
<text x="47.8" y="53.3">1</text>
<text x="47.8" y="48.3">2</text>
<text x="65.1" y="48.3">10</text>
<text x="65.1" y="50.8">11</text>
<text x="65.1" y="53.3">12</text>
<text x="207.3" y="48.3">10</text>
<text x="207.3" y="50.8">11</text>
<text x="207.3" y="53.3">12</text>
<text x="225.6" y="53.3">1</text>
<text x="225.6" y="48.3">2</text>
<text x="47.3" y="55.9">15</text>
<text x="65.1" y="55.9">13</text>
<text x="207.3" y="55.9">13</text>
<text x="225.1" y="55.9">15</text>
<text x="56.9" y="60.4" transform="rotate(-90 56.9 60.4)">8</text>
<text x="216.9" y="60.4" transform="rotate(-90 216.9 60.4)">8</text>
<text x="47.5" y="70.7">+5.0V-RF</text>
<text x="219.2" y="70.7">+5.0V-RF</text>
<text x="10.4" y="85.9">B</text>
<text x="47.8" y="88.9">2</text>
<text x="56.9" y="85.8" transform="rotate(-90 56.9 85.8)">8</text>
<text x="65.6" y="88.9">3</text>
<text x="207.8" y="88.9">3</text>
<text x="216.9" y="85.8" transform="rotate(-90 216.9 85.8)">8</text>
<text x="225.6" y="88.9">2</text>
<text x="285.4" y="85.9">B</text>
<text x="47.8" y="91.4">5</text>
<text x="65.6" y="91.4">6</text>
<text x="207.8" y="91.4">6</text>
<text x="225.6" y="91.4">5</text>
<text x="47.8" y="96.5">1</text>
<text x="47.8" y="99.1">7</text>
<text x="225.6" y="96.5">1</text>
<text x="225.6" y="99.1">7</text>
<text x="56.9" y="103.6" transform="rotate(-90 56.9 103.6)">4</text>
<text x="216.9" y="103.6" transform="rotate(-90 216.9 103.6)">4</text>
<text x="226.8" y="124.1">+5.0V-RF</text>
<text x="271.3" y="124.1">+5.0V-RF</text>
<text x="48.4" y="130.8">2</text>
<text x="59.8" y="130.8">3</text>
<text x="10.4" y="135.9">C</text>
<text x="54.4" y="135.7" transform="rotate(-90 54.4 135.7)">1</text>
<text x="285.4" y="135.9">C</text>
<text x="226.8" y="143.1">+5.0V-RF</text>
<text x="271.3" y="143.1">+5.0V-RF</text>
<text x="48.4" y="148.6">5</text>
<text x="59.8" y="148.6">6</text>
<text x="54.4" y="153.4" transform="rotate(-90 54.4 153.4)">4</text>
<text x="127.8" y="159.6">+3.3V</text>
<text x="48.4" y="166.4">9</text>
<text x="59.8" y="166.4">8</text>
<text x="82.1" y="167.3">+3.3V</text>
<text x="109" y="165" transform="rotate(-90 109 165)">14</text>
<text x="54.4" y="171.7" transform="rotate(-90 54.4 171.7)">10</text>
<text x="10.4" y="185.9">D</text>
<text x="47.9" y="184.1">12</text>
<text x="59.4" y="184.1">11</text>
<text x="82.1" y="185">+3.3V</text>
<text x="109" y="184.9" transform="rotate(-90 109 184.9)">7</text>
<text x="285.4" y="185.9">D</text>
<text x="54.4" y="189.5" transform="rotate(-90 54.4 189.5)">13</text>
<text x="35" y="199.9">1</text>
<text x="85" y="199.9">2</text>
<text x="135" y="199.9">3</text>
<text x="185" y="199.9">4</text>
<text x="235" y="199.9">5</text>
<text x="285" y="199.9">6</text>
</g>
<g font-size="1.8" fill="#008484">
<text x="91.1" y="16">C82</text>
<text x="108.3" y="17.3">MLF2012E6R8</text>
<text x="112.8" y="14.8">L11</text>
<text x="122.8" y="16">C93</text>
<text x="140" y="17.3">MLF2012E6R8</text>
<text x="144.5" y="14.8">L21</text>
<text x="154.1" y="16">C103</text>
<text x="171.9" y="16">C113</text>
<text x="178.2" y="16">0.1uF</text>
<text x="61.2" y="23.7">10nF</text>
<text x="62.1" y="21.4">C78</text>
<text x="73.3" y="23.7">0.1uF</text>
<text x="74.8" y="21.4">C80</text>
<text x="90.4" y="23.7">0.1uF</text>
<text x="101.9" y="23.8">C87</text>
<text x="109.5" y="23.9">L6</text>
<text x="121.9" y="23.7">620pF</text>
<text x="133.6" y="23.8">C98</text>
<text x="141.3" y="23.9">L16</text>
<text x="153.6" y="23.7">620pF</text>
<text x="165.5" y="23.8">C108</text>
<text x="173.1" y="23.9">L26</text>
<text x="196.3" y="23.7">0.1uF</text>
<text x="196.4" y="21.4">C118</text>
<text x="209" y="23.7">10nF</text>
<text x="209.1" y="21.4">C120</text>
<text x="102" y="26.3">3.3nF</text>
<text x="109.9" y="26.2">MLF2012A1R5</text>
<text x="133.7" y="26.3">4.7nF</text>
<text x="141.7" y="26.2">MLF2012A1R0</text>
<text x="165.5" y="26.3">3.0nF</text>
<text x="173.4" y="26.2">MLF2012A1R5</text>
<text x="58.8" y="31.4">U11</text>
<text x="72.8" y="33.3">GND</text>
<text x="134.1" y="35.8">GND</text>
<text x="197.6" y="33.3">GND</text>
<text x="218.8" y="31.4">U13</text>
<text x="50" y="36.4">1A</text>
<text x="50" y="39">2A</text>
<text x="57.8" y="37.5" transform="rotate(-90 57.8 37.5)">VCC</text>
<text x="61" y="41.5">1B3</text>
<text x="61" y="39">1B2</text>
<text x="61" y="36.4">1B1</text>
<text x="91.1" y="38.9">C83</text>
<text x="108.2" y="40.2">MLF2012A3R9</text>
<text x="112.8" y="37.6">L12</text>
<text x="122.8" y="38.9">C94</text>
<text x="140" y="40.2">MLF2012A3R9</text>
<text x="144.5" y="37.6">L22</text>
<text x="154.1" y="38.9">C104</text>
<text x="171.9" y="38.9">C114</text>
<text x="178.2" y="38.9">0.1uF</text>
<text x="210.1" y="41.5">1B3</text>
<text x="210.1" y="39">1B2</text>
<text x="210.1" y="36.4">1B1</text>
<text x="217.8" y="37.5" transform="rotate(-90 217.8 37.5)">VCC</text>
<text x="222" y="36.4">1A</text>
<text x="222" y="39">2A</text>
<text x="50" y="46.6">S0</text>
<text x="61" y="44.1">1B4</text>
<text x="90.4" y="46.5">0.1uF</text>
<text x="101.9" y="46.7">C88</text>
<text x="109.5" y="46.8">L7</text>
<text x="121.9" y="46.5">330pF</text>
<text x="133.6" y="46.7">C99</text>
<text x="141.3" y="46.8">L17</text>
<text x="153.6" y="46.5">330pF</text>
<text x="165.5" y="46.7">C109</text>
<text x="173.1" y="46.8">L27</text>
<text x="210.1" y="44.1">1B4</text>
<text x="222.1" y="46.6">S0</text>
<text x="50" y="49.1">S1</text>
<text x="61" y="49.1">2B1</text>
<text x="61" y="51.7">2B2</text>
<text x="102" y="49.2">1.8nF</text>
<text x="110" y="49.1">MLF2012DR82</text>
<text x="133.7" y="49.2">2.7nF</text>
<text x="141.8" y="49.1">MLF2012DR56</text>
<text x="165.5" y="49.2">1.8nF</text>
<text x="173.5" y="49.1">MLF2012DR82</text>
<text x="210.1" y="49.1">2B1</text>
<text x="210.1" y="51.7">2B2</text>
<text x="222.1" y="49.1">S1</text>
<text x="50" y="54.2">1OE</text>
<text x="50" y="56.8">2OE</text>
<text x="57.8" y="58.2" transform="rotate(-90 57.8 58.2)">GND</text>
<text x="61" y="54.2">2B3</text>
<text x="61" y="56.8">2B4</text>
<text x="134.1" y="58.7">GND</text>
<text x="210.1" y="54.2">2B3</text>
<text x="210.1" y="56.8">2B4</text>
<text x="217.8" y="58.2" transform="rotate(-90 217.8 58.2)">GND</text>
<text x="220.8" y="54.2">1OE</text>
<text x="220.8" y="56.8">2OE</text>
<text x="59.2" y="61.9">SN74CBT3253C</text>
<text x="91.1" y="61.8">C84</text>
<text x="108.2" y="63">MLF2012A2R2</text>
<text x="112.8" y="60.5">L13</text>
<text x="122.8" y="61.8">C95</text>
<text x="140" y="63">MLF2012A2R2</text>
<text x="144.5" y="60.5">L23</text>
<text x="154.1" y="61.8">C105</text>
<text x="171.9" y="61.8">C115</text>
<text x="178.2" y="61.8">0.1uF</text>
<text x="199.4" y="61.9">SN74CBT3253C</text>
<text x="55.1" y="67.6">GND</text>
<text x="90.4" y="69.4">0.1uF</text>
<text x="101.9" y="69.5">C89</text>
<text x="109.5" y="69.6">L8</text>
<text x="110" y="71.9">MLF2012DR47</text>
<text x="121.9" y="69.4">200pF</text>
<text x="133.8" y="69.5">C100</text>
<text x="141.3" y="69.6">L18</text>
<text x="141.8" y="71.9">MLF2012DR33</text>
<text x="153.6" y="69.4">200pF</text>
<text x="165.5" y="69.5">C110</text>
<text x="173.1" y="69.6">L28</text>
<text x="173.5" y="71.9">MLF2012DR47</text>
<text x="215.3" y="67.6">GND</text>
<text x="61.2" y="77">10nF</text>
<text x="62.1" y="74.7">C79</text>
<text x="73.3" y="77">0.1uF</text>
<text x="74.8" y="74.7">C81</text>
<text x="102" y="72.1">1.0nF</text>
<text x="133.7" y="72.1">1.5nF</text>
<text x="165.5" y="72.1">1.0nF</text>
<text x="196.3" y="77">0.1uF</text>
<text x="196.4" y="74.7">C119</text>
<text x="209" y="77">10nF</text>
<text x="209.1" y="74.7">C121</text>
<text x="112.8" y="83.4">L14</text>
<text x="134.1" y="81.5">GND</text>
<text x="144.5" y="83.4">L24</text>
<text x="50" y="89.8">1A</text>
<text x="58.8" y="84.8">U12</text>
<text x="62" y="89.8">1B</text>
<text x="72.8" y="86.6">GND</text>
<text x="91.1" y="84.6">C85</text>
<text x="108.2" y="85.9">MLF2012A1R5</text>
<text x="122.8" y="84.6">C96</text>
<text x="140" y="85.9">MLF2012A1R5</text>
<text x="154.1" y="84.6">C106</text>
<text x="171.9" y="84.6">C116</text>
<text x="178.2" y="84.6">0.1uF</text>
<text x="197.6" y="86.6">GND</text>
<text x="210.1" y="89.8">1B</text>
<text x="217.4" y="84.8">U14</text>
<text x="222" y="89.8">1A</text>
<text x="50" y="92.3">2A</text>
<text x="57.8" y="90.9" transform="rotate(-90 57.8 90.9)">VCC</text>
<text x="62" y="92.3">2B</text>
<text x="90.4" y="92.2">0.1uF</text>
<text x="101.9" y="92.4">C90</text>
<text x="102.1" y="94.9">560pF</text>
<text x="109.5" y="92.5">L9</text>
<text x="110" y="94.8">MLF2012DR27</text>
<text x="122.4" y="92.2">91pF</text>
<text x="133.8" y="92.4">C101</text>
<text x="133.8" y="94.9">910pF</text>
<text x="141.3" y="92.5">L19</text>
<text x="141.8" y="94.8">MLF2012DR18</text>
<text x="154.1" y="92.2">91pF</text>
<text x="165.5" y="92.4">C111</text>
<text x="165.6" y="94.9">560pF</text>
<text x="173.1" y="92.5">L29</text>
<text x="173.5" y="94.8">MLF2012DR27</text>
<text x="210.1" y="92.3">2B</text>
<text x="217.8" y="90.9" transform="rotate(-90 217.8 90.9)">VCC</text>
<text x="222" y="92.3">2A</text>
<text x="50" y="97.4">1OE</text>
<text x="50" y="99.9">2OE</text>
<text x="57.8" y="101.3" transform="rotate(-90 57.8 101.3)">GND</text>
<text x="217.8" y="101.3" transform="rotate(-90 217.8 101.3)">GND</text>
<text x="220.8" y="97.4">1OE</text>
<text x="220.8" y="99.9">2OE</text>
<text x="59.2" y="105.1">SN74CBT3305C</text>
<text x="92.3" y="107.5">C86</text>
<text x="114" y="106.2">L15</text>
<text x="124.1" y="107.5">C97</text>
<text x="134.1" y="104.4">GND</text>
<text x="145.8" y="106.2">L25</text>
<text x="155.3" y="107.5">C107</text>
<text x="173.2" y="107.5">C117</text>
<text x="179.5" y="107.5">0.1uF</text>
<text x="201.9" y="105.1">SN74CBT3305C</text>
<text x="55.1" y="110.7">GND</text>
<text x="109.5" y="108.8">MLF2012DR82</text>
<text x="141.3" y="108.8">MLF2012DR82</text>
<text x="215.3" y="110.7">GND</text>
<text x="91.6" y="115.1">0.1uF</text>
<text x="103.1" y="115.2">C91</text>
<text x="103.3" y="117.8">300pF</text>
<text x="110.8" y="115.3">L10</text>
<text x="111.3" y="117.6">MLF2012DR15</text>
<text x="123.6" y="115.1">62pF</text>
<text x="135" y="115.2">C102</text>
<text x="135.1" y="117.8">510pF</text>
<text x="142.6" y="115.3">L20</text>
<text x="143" y="117.6">MLF2012DR10</text>
<text x="155.4" y="115.1">62pF</text>
<text x="166.8" y="115.2">C112</text>
<text x="166.8" y="117.8">300pF</text>
<text x="174.3" y="115.3">L30</text>
<text x="174.8" y="117.6">MLF2012DR15</text>
<text x="218.1" y="121.6">R63</text>
<text x="262.5" y="121.6">R67</text>
<text x="52.3" y="126">U10A</text>
<text x="74.5" y="129.2">R59</text>
<text x="135.3" y="127.2">GND</text>
<text x="195.3" y="131.6">MLZ2012N101LT000</text>
<text x="208" y="126.5">L31</text>
<text x="218.1" y="126.7">10K</text>
<text x="218.1" y="131.7">R64</text>
<text x="229" y="131.7">0.1uF</text>
<text x="229" y="127.9">C122</text>
<text x="239.7" y="131.6">MLZ2012N101LT000</text>
<text x="252.5" y="126.5">L33</text>
<text x="262.5" y="126.7">10K</text>
<text x="262.5" y="131.7">R68</text>
<text x="273.4" y="131.7">0.1uF</text>
<text x="273.5" y="127.9">C124</text>
<text x="74.5" y="134.3">10K</text>
<text x="86.4" y="132.9" transform="rotate(-90 86.4 132.9)">GND</text>
<text x="218.1" y="136.8">10K</text>
<text x="262.5" y="136.8">10K</text>
<text x="52.3" y="143.8">U10B</text>
<text x="218.1" y="140.6">R65</text>
<text x="223" y="139.9">GND</text>
<text x="262.5" y="140.6">R69</text>
<text x="267.4" y="139.9">GND</text>
<text x="74.5" y="147">R60</text>
<text x="208" y="145.6">L32</text>
<text x="218.1" y="145.7">10K</text>
<text x="229" y="147">C123</text>
<text x="252.5" y="145.6">L34</text>
<text x="262.5" y="145.7">10K</text>
<text x="273.5" y="147">C125</text>
<text x="74.5" y="152.1">10K</text>
<text x="86.4" y="150.7" transform="rotate(-90 86.4 150.7)">GND</text>
<text x="195.3" y="150.7">MLZ2012N101LT000</text>
<text x="218.1" y="150.8">R66</text>
<text x="218.1" y="155.9">10K</text>
<text x="229" y="150.8">0.1uF</text>
<text x="239.7" y="150.7">MLZ2012N101LT000</text>
<text x="262.5" y="150.8">R70</text>
<text x="262.5" y="155.9">10K</text>
<text x="273.4" y="150.8">0.1uF</text>
<text x="52.3" y="161.6">U10C</text>
<text x="223" y="159">GND</text>
<text x="267.4" y="159">GND</text>
<text x="74.5" y="164.8">R61</text>
<text x="110.8" y="164.8">U10E</text>
<text x="123.9" y="163.6">C92</text>
<text x="124" y="165.9">0.1uF</text>
<text x="74.5" y="169.8">10K</text>
<text x="109.9" y="171.4" transform="rotate(-90 109.9 171.4)">VCC</text>
<text x="52.3" y="179.4">U10D</text>
<text x="118.8" y="175.5">GND</text>
<text x="74.5" y="182.5">R62</text>
<text x="109.9" y="180.8" transform="rotate(-90 109.9 180.8)">GND</text>
<text x="111.3" y="185.1">SN74HC126P</text>
<text x="74.5" y="187.6">10K</text>
<text x="107.4" y="193.3">GND</text>
</g>
<g font-size="1.8" fill="#848400">
<text x="19.3" y="25">TX-IN</text>
<text x="272" y="25">TX-OUT</text>
<text x="17.1" y="36.4">RX-OUT</text>
<text x="272" y="36.4">RX-IN</text>
<text x="17.2" y="120.3">BAND[0..2]</text>
<text x="20.9" y="139.3">RX-EN</text>
<text x="21.1" y="157.1">TX-EN</text>
</g>
<g font-size="1.8">
<text x="33" y="24.1">BIAS1</text>
<text x="237.4" y="24.1">BIAS3</text>
<text x="33" y="35.6">BIAS2</text>
<text x="237.4" y="35.6">BIAS4</text>
<text x="33" y="45.7">BAND0</text>
<text x="235.2" y="45.7">BAND0</text>
<text x="33" y="48.3">BAND1</text>
<text x="33" y="53.3">B2#RX</text>
<text x="235.2" y="48.3">BAND1</text>
<text x="235.6" y="53.3">B2#RX</text>
<text x="33" y="55.9">B2#TX</text>
<text x="235.8" y="55.9">B2#TX</text>
<text x="33" y="96.5">B2RX</text>
<text x="33" y="99.1">B2TX</text>
<text x="236.6" y="96.5">B2RX</text>
<text x="236.8" y="99.1">B2TX</text>
<text x="35.6" y="125.7">BAND0</text>
<text x="35.6" y="128.3">BAND1</text>
<text x="35.6" y="130.8">BAND2</text>
<text x="64.8" y="130.8">B2RX</text>
<text x="194.3" y="128.3">BIAS1</text>
<text x="238.8" y="128.3">BIAS2</text>
<text x="64.8" y="148.6">B2TX</text>
<text x="194.3" y="147.3">BIAS3</text>
<text x="238.8" y="147.3">BIAS4</text>
<text x="64.8" y="166.4">B2#RX</text>
<text x="64.8" y="184.1">B2#TX</text>
</g>
</svg>
